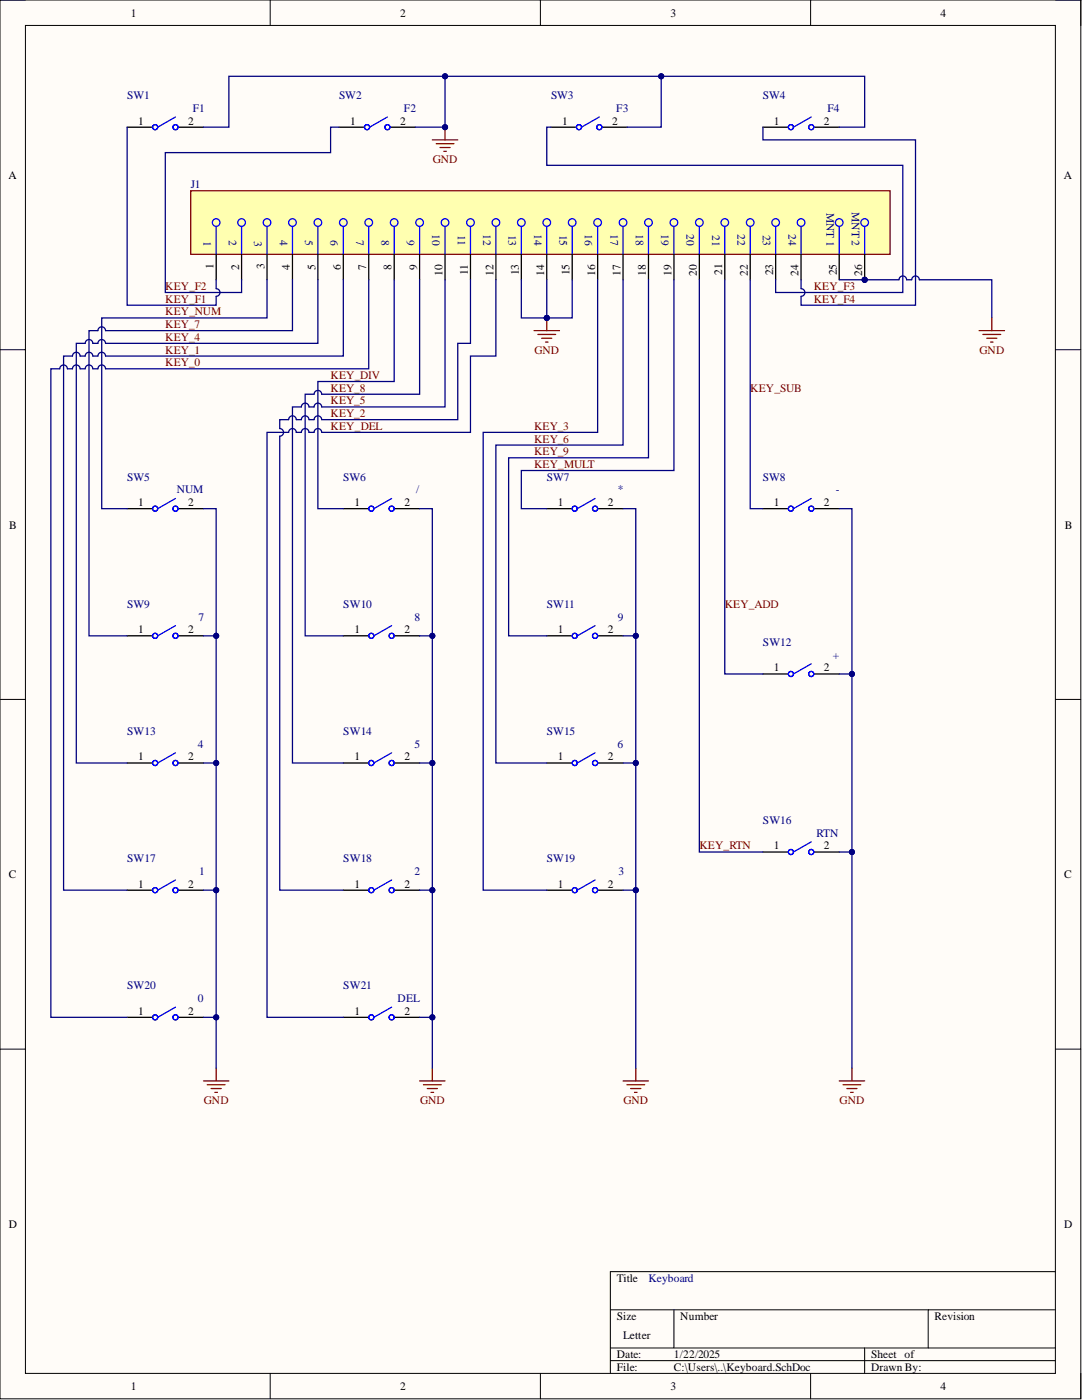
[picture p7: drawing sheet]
<svg xmlns="http://www.w3.org/2000/svg" width="216mm" height="279mm" viewBox="0 0 216 279" stroke-linecap="round" stroke-linejoin="round" font-family="sans-serif">
<path d="M0 0h215.7v279.2h-215.7z" fill-rule="evenodd" fill="#fffcf8"/>
<path d="M0 0h215.7v279.2h-215.7z" fill="none" stroke="#000" stroke-width=".2"/>
<path d="M5.1 5.1h205.5v269h-205.5z" fill-rule="evenodd" fill="#fffcf8"/>
<g fill="none" stroke="#000" stroke-width=".2">
<path d="M0 0h5.1M5.1 5.1h205.5v269h-205.5zM53.9 0v5.1M107.8 0v5.1M161.7 0v5.1M210.6 0h5.1v5.1M0 69.8h5.1M210.6 69.8h5.1M0 139.6h5.1M210.6 139.6h5.1M0 209.4h5.1M210.6 209.4h5.1"/>
<path d="M210.6 253.8h-88.8v20.3M53.9 274.1v5.1M107.8 274.1v5.1M121.8 261.4h88.8M121.8 269h88.8M121.8 271.6h88.8M134.5 261.4v7.6M161.7 274.1v5.1M172.5 269v5.1M185.2 261.4v7.6M215.7 274.1v5.1"/>
</g>
<path d="M68.5 101.5h5.1M78.7 101.5h5" fill="none" stroke="#000" stroke-width=".25"/>
<g fill="none" stroke="#00f" stroke-width=".25">
<path d="M78.1 99.5l-3.5 2"/>
<circle cx="74.1" cy="101.5" r=".51"/>
<circle cx="78.1" cy="101.5" r=".51"/>
</g>
<path d="M38.1 38.1h139.5v12.7h-139.5z" fill-rule="evenodd" fill="#ffffb0"/>
<path d="M38.1 38.1h139.5v12.7h-139.5zM86.3 27.9h5M87 28.7h3.6M87.8 29.4h2M88.5 30.2h.6M88.8 25.4v2.5" fill="none" stroke="#800000" stroke-width=".25"/>
<g fill="none" stroke="#00f" stroke-width=".25">
<path d="M35 23.4l-3.5 2M77.3 23.4l-3.6 2M119.6 23.4l-3.6 2M161.9 23.4l-3.6 2M43.1 45.2v5.6M48.2 45.2v5.6M53.3 45.2v5.6M58.4 45.2v5.6M63.4 45.2v5.6M68.5 45.2v5.6M73.6 45.2v5.6M78.7 45.2v5.6"/>
<path d="M83.7 45.2v5.6M88.8 45.2v5.6M93.9 45.2v5.6M99 45.2v5.6M104 45.2v5.6M109.1 45.2v5.6M114.2 45.2v5.6M119.2 45.2v5.6M124.3 45.2v5.6M129.4 45.2v5.6M134.5 45.2v5.6M139.5 45.2v5.6"/>
<path d="M144.6 45.2v5.6M149.7 45.2v5.6M154.8 45.2v5.6M159.8 45.2v5.6M167.5 45.2v5.6M172.5 45.2v5.6M35 99.5l-3.5 2M118.7 99.5l-3.5 2M161.9 99.5l-3.6 2M35 124.9l-3.5 2M78.1 124.9l-3.5 2M118.7 124.9l-3.5 2"/>
<path d="M161.9 132.5l-3.6 2M35 150.2l-3.5 2.1M78.1 150.2l-3.5 2.1M118.7 150.2l-3.5 2.1M35 175.6l-3.5 2.1M78.1 175.6l-3.5 2.1M118.7 175.6l-3.5 2.1M161.9 168l-3.6 2M35 201l-3.5 2M78.1 201l-3.5 2"/>
<circle cx="31" cy="25.4" r=".51"/>
<circle cx="35" cy="25.4" r=".51"/>
<circle cx="73.2" cy="25.4" r=".51"/>
<circle cx="77.3" cy="25.4" r=".51"/>
<circle cx="115.5" cy="25.4" r=".51"/>
<circle cx="119.6" cy="25.4" r=".51"/>
<circle cx="157.8" cy="25.4" r=".51"/>
<circle cx="161.9" cy="25.4" r=".51"/>
<circle cx="43.1" cy="44.4" r=".76"/>
<circle cx="48.2" cy="44.4" r=".76"/>
<circle cx="53.3" cy="44.4" r=".76"/>
<circle cx="58.4" cy="44.4" r=".76"/>
<circle cx="63.4" cy="44.4" r=".76"/>
<circle cx="68.5" cy="44.4" r=".76"/>
<circle cx="73.6" cy="44.4" r=".76"/>
<circle cx="78.7" cy="44.4" r=".76"/>
<circle cx="83.7" cy="44.4" r=".76"/>
<circle cx="88.8" cy="44.4" r=".76"/>
<circle cx="93.9" cy="44.4" r=".76"/>
<circle cx="99" cy="44.4" r=".76"/>
<circle cx="104" cy="44.4" r=".76"/>
<circle cx="109.1" cy="44.4" r=".76"/>
<circle cx="114.2" cy="44.4" r=".76"/>
<circle cx="119.3" cy="44.4" r=".76"/>
<circle cx="124.3" cy="44.4" r=".76"/>
<circle cx="129.4" cy="44.4" r=".76"/>
<circle cx="134.5" cy="44.4" r=".76"/>
<circle cx="139.5" cy="44.4" r=".76"/>
<circle cx="144.6" cy="44.4" r=".76"/>
<circle cx="149.7" cy="44.4" r=".76"/>
<circle cx="154.8" cy="44.4" r=".76"/>
<circle cx="159.8" cy="44.4" r=".76"/>
<circle cx="167.5" cy="44.4" r=".76"/>
<circle cx="172.5" cy="44.4" r=".76"/>
<circle cx="31" cy="101.5" r=".51"/>
<circle cx="35" cy="101.5" r=".51"/>
<circle cx="114.7" cy="101.5" r=".51"/>
<circle cx="118.7" cy="101.5" r=".51"/>
<circle cx="157.8" cy="101.5" r=".51"/>
<circle cx="161.9" cy="101.5" r=".51"/>
<circle cx="31" cy="126.9" r=".51"/>
<circle cx="35" cy="126.9" r=".51"/>
<circle cx="74.1" cy="126.9" r=".51"/>
<circle cx="78.1" cy="126.9" r=".51"/>
<circle cx="114.7" cy="126.9" r=".51"/>
<circle cx="118.7" cy="126.9" r=".51"/>
<circle cx="157.8" cy="134.5" r=".51"/>
<circle cx="161.9" cy="134.5" r=".51"/>
<circle cx="31" cy="152.3" r=".51"/>
<circle cx="35" cy="152.3" r=".51"/>
<circle cx="74.1" cy="152.3" r=".51"/>
<circle cx="78.1" cy="152.3" r=".51"/>
<circle cx="114.7" cy="152.3" r=".51"/>
<circle cx="118.7" cy="152.3" r=".51"/>
<circle cx="31" cy="177.7" r=".51"/>
<circle cx="35" cy="177.7" r=".51"/>
<circle cx="74.1" cy="177.7" r=".51"/>
<circle cx="78.1" cy="177.7" r=".51"/>
<circle cx="114.7" cy="177.7" r=".51"/>
<circle cx="118.7" cy="177.7" r=".51"/>
<circle cx="157.8" cy="170" r=".51"/>
<circle cx="161.9" cy="170" r=".51"/>
<circle cx="31" cy="203" r=".51"/>
<circle cx="35" cy="203" r=".51"/>
<circle cx="74.1" cy="203" r=".51"/>
<circle cx="78.1" cy="203" r=".51"/>
</g>
<g fill="none" stroke="#000" stroke-width=".25">
<path d="M25.4 25.4h5M35.5 25.4h5.1M67.7 25.4h5M77.8 25.4h5.1M109.9 25.4h5.1M120.1 25.4h5.1M152.2 25.4h5.1M162.4 25.4h5.1M43.1 50.8v5M48.2 50.8v5M53.3 50.8v5M58.4 50.8v5"/>
<path d="M63.4 50.8v5M68.5 50.8v5M73.6 50.8v5M78.7 50.8v5M83.7 50.8v5M88.8 50.8v5M93.9 50.8v5M99 50.8v5M104 50.8v5M109.1 50.8v5M114.2 50.8v5M119.2 50.8v5"/>
<path d="M124.3 50.8v5M129.4 50.8v5M134.5 50.8v5M139.5 50.8v5M144.6 50.8v5M149.7 50.8v5M154.8 50.8v5M159.8 50.8v5M167.5 50.8v5M25.4 101.5h5M35.5 101.5h5.1M109.1 101.5h5.1"/>
<path d="M119.2 101.5h5.1M152.2 101.5h5.1M162.4 101.5h5.1M25.4 126.9h5M35.5 126.9h5.1M68.5 126.9h5.1M78.7 126.9h5M109.1 126.9h5.1M119.2 126.9h5.1M152.2 134.5h5.1M162.4 134.5h5.1M25.4 152.3h5"/>
<path d="M35.5 152.3h5.1M68.5 152.3h5.1M78.7 152.3h5M109.1 152.3h5.1M119.2 152.3h5.1M25.4 177.7h5M35.5 177.7h5.1M68.5 177.7h5.1M78.7 177.7h5M109.1 177.7h5.1M119.2 177.7h5.1M152.2 170h5.1"/>
<path d="M162.4 170h5.1M25.4 203h5M35.5 203h5.1M68.5 203h5.1M78.7 203h5"/>
</g>
<circle cx="88.8" cy="25.4" r=".51" fill="#000080"/>
<circle cx="88.8" cy="25.4" r=".51" fill="none" stroke="#000080" stroke-width=".2"/>
<g fill="none" stroke="#800000" stroke-width=".25">
<path d="M106.6 66h5M107.3 66.7h3.6M108.1 67.5h2M108.8 68.3h.6M109.1 63.4v2.6M40.6 215.7h5.1M41.4 216.5h3.5M42.1 217.2h2M42.9 218h.5M43.1 213.2v2.5M83.7 215.7h5.1M84.5 216.5h3.5"/>
<path d="M85.3 217.2h2M86 218h.5M86.3 213.2v2.5M124.3 215.7h5.1M125.1 216.5h3.5M125.8 217.2h2.1M126.6 218h.5M126.9 213.2v2.5M167.5 215.7h5M168.2 216.5h3.6M169 217.2h2M169.7 218h.5"/>
<path d="M170 213.2v2.5"/>
</g>
<circle cx="109.1" cy="63.4" r=".51" fill="#000080"/>
<circle cx="109.1" cy="63.4" r=".51" fill="none" stroke="#000080" stroke-width=".2"/>
<path d="M40.6 25.4h5.1v-10.2h43.1v10.2h-5.9" fill="none" stroke="#000080" stroke-width=".25"/>
<circle cx="88.8" cy="15.2" r=".51" fill="#000080"/>
<circle cx="88.8" cy="15.2" r=".51" fill="none" stroke="#000080" stroke-width=".2"/>
<circle cx="88.8" cy="25.4" r=".51" fill="#000080"/>
<circle cx="88.8" cy="25.4" r=".51" fill="none" stroke="#000080" stroke-width=".2"/>
<path d="M88.8 15.2h43.1v10.2h-6.7" fill="none" stroke="#000080" stroke-width=".25"/>
<circle cx="88.8" cy="15.2" r=".51" fill="#000080"/>
<circle cx="88.8" cy="15.2" r=".51" fill="none" stroke="#000080" stroke-width=".2"/>
<circle cx="131.9" cy="15.2" r=".51" fill="#000080"/>
<circle cx="131.9" cy="15.2" r=".51" fill="none" stroke="#000080" stroke-width=".2"/>
<path d="M131.9 15.2h40.6v10.2h-5" fill="none" stroke="#000080" stroke-width=".25"/>
<circle cx="131.9" cy="15.2" r=".51" fill="#000080"/>
<circle cx="131.9" cy="15.2" r=".51" fill="none" stroke="#000080" stroke-width=".2"/>
<path d="M40.6 101.5h2.5v111.7" fill="none" stroke="#000080" stroke-width=".25"/>
<circle cx="43.1" cy="126.9" r=".51" fill="#000080"/>
<circle cx="43.1" cy="126.9" r=".51" fill="none" stroke="#000080" stroke-width=".2"/>
<circle cx="43.1" cy="152.3" r=".51" fill="#000080"/>
<circle cx="43.1" cy="152.3" r=".51" fill="none" stroke="#000080" stroke-width=".2"/>
<circle cx="43.1" cy="177.7" r=".51" fill="#000080"/>
<circle cx="43.1" cy="177.7" r=".51" fill="none" stroke="#000080" stroke-width=".2"/>
<circle cx="43.1" cy="203" r=".51" fill="#000080"/>
<circle cx="43.1" cy="203" r=".51" fill="none" stroke="#000080" stroke-width=".2"/>
<path d="M40.6 203h2.5" fill="none" stroke="#000080" stroke-width=".25"/>
<circle cx="43.1" cy="203" r=".51" fill="#000080"/>
<circle cx="43.1" cy="203" r=".51" fill="none" stroke="#000080" stroke-width=".2"/>
<path d="M40.6 177.7h2.5" fill="none" stroke="#000080" stroke-width=".25"/>
<circle cx="43.1" cy="177.7" r=".51" fill="#000080"/>
<circle cx="43.1" cy="177.7" r=".51" fill="none" stroke="#000080" stroke-width=".2"/>
<path d="M40.6 152.3h2.5" fill="none" stroke="#000080" stroke-width=".25"/>
<circle cx="43.1" cy="152.3" r=".51" fill="#000080"/>
<circle cx="43.1" cy="152.3" r=".51" fill="none" stroke="#000080" stroke-width=".2"/>
<path d="M40.6 126.9h2.5" fill="none" stroke="#000080" stroke-width=".25"/>
<circle cx="43.1" cy="126.9" r=".51" fill="#000080"/>
<circle cx="43.1" cy="126.9" r=".51" fill="none" stroke="#000080" stroke-width=".2"/>
<path d="M83.7 101.5h2.6v111.7" fill="none" stroke="#000080" stroke-width=".25"/>
<circle cx="86.3" cy="126.9" r=".51" fill="#000080"/>
<circle cx="86.3" cy="126.9" r=".51" fill="none" stroke="#000080" stroke-width=".2"/>
<circle cx="86.3" cy="152.3" r=".51" fill="#000080"/>
<circle cx="86.3" cy="152.3" r=".51" fill="none" stroke="#000080" stroke-width=".2"/>
<circle cx="86.3" cy="177.7" r=".51" fill="#000080"/>
<circle cx="86.3" cy="177.7" r=".51" fill="none" stroke="#000080" stroke-width=".2"/>
<circle cx="86.3" cy="203" r=".51" fill="#000080"/>
<circle cx="86.3" cy="203" r=".51" fill="none" stroke="#000080" stroke-width=".2"/>
<path d="M83.7 203h2.6" fill="none" stroke="#000080" stroke-width=".25"/>
<circle cx="86.3" cy="203" r=".51" fill="#000080"/>
<circle cx="86.3" cy="203" r=".51" fill="none" stroke="#000080" stroke-width=".2"/>
<path d="M83.7 177.7h2.6" fill="none" stroke="#000080" stroke-width=".25"/>
<circle cx="86.3" cy="177.7" r=".51" fill="#000080"/>
<circle cx="86.3" cy="177.7" r=".51" fill="none" stroke="#000080" stroke-width=".2"/>
<path d="M83.7 152.3h2.6" fill="none" stroke="#000080" stroke-width=".25"/>
<circle cx="86.3" cy="152.3" r=".51" fill="#000080"/>
<circle cx="86.3" cy="152.3" r=".51" fill="none" stroke="#000080" stroke-width=".2"/>
<path d="M83.7 126.9h2.6" fill="none" stroke="#000080" stroke-width=".25"/>
<circle cx="86.3" cy="126.9" r=".51" fill="#000080"/>
<circle cx="86.3" cy="126.9" r=".51" fill="none" stroke="#000080" stroke-width=".2"/>
<path d="M124.3 101.5h2.6v111.7" fill="none" stroke="#000080" stroke-width=".25"/>
<circle cx="126.9" cy="126.9" r=".51" fill="#000080"/>
<circle cx="126.9" cy="126.9" r=".51" fill="none" stroke="#000080" stroke-width=".2"/>
<circle cx="126.9" cy="152.3" r=".51" fill="#000080"/>
<circle cx="126.9" cy="152.3" r=".51" fill="none" stroke="#000080" stroke-width=".2"/>
<circle cx="126.9" cy="177.7" r=".51" fill="#000080"/>
<circle cx="126.9" cy="177.7" r=".51" fill="none" stroke="#000080" stroke-width=".2"/>
<path d="M124.3 177.7h2.6" fill="none" stroke="#000080" stroke-width=".25"/>
<circle cx="126.9" cy="177.7" r=".51" fill="#000080"/>
<circle cx="126.9" cy="177.7" r=".51" fill="none" stroke="#000080" stroke-width=".2"/>
<path d="M124.3 152.3h2.6" fill="none" stroke="#000080" stroke-width=".25"/>
<circle cx="126.9" cy="152.3" r=".51" fill="#000080"/>
<circle cx="126.9" cy="152.3" r=".51" fill="none" stroke="#000080" stroke-width=".2"/>
<path d="M124.3 126.9h2.6" fill="none" stroke="#000080" stroke-width=".25"/>
<circle cx="126.9" cy="126.9" r=".51" fill="#000080"/>
<circle cx="126.9" cy="126.9" r=".51" fill="none" stroke="#000080" stroke-width=".2"/>
<path d="M167.5 101.5h2.5v111.7" fill="none" stroke="#000080" stroke-width=".25"/>
<circle cx="170" cy="134.5" r=".51" fill="#000080"/>
<circle cx="170" cy="134.5" r=".51" fill="none" stroke="#000080" stroke-width=".2"/>
<circle cx="170" cy="170" r=".51" fill="#000080"/>
<circle cx="170" cy="170" r=".51" fill="none" stroke="#000080" stroke-width=".2"/>
<path d="M167.5 134.5h2.5" fill="none" stroke="#000080" stroke-width=".25"/>
<circle cx="170" cy="134.5" r=".51" fill="#000080"/>
<circle cx="170" cy="134.5" r=".51" fill="none" stroke="#000080" stroke-width=".2"/>
<path d="M167.5 170h2.5" fill="none" stroke="#000080" stroke-width=".25"/>
<circle cx="170" cy="170" r=".51" fill="#000080"/>
<circle cx="170" cy="170" r=".51" fill="none" stroke="#000080" stroke-width=".2"/>
<path d="M104 55.8v7.6h10.2v-7.6" fill="none" stroke="#000080" stroke-width=".25"/>
<circle cx="109.1" cy="63.4" r=".51" fill="#000080"/>
<circle cx="109.1" cy="63.4" r=".51" fill="none" stroke="#000080" stroke-width=".2"/>
<path d="M109.1 55.8v7.6" fill="none" stroke="#000080" stroke-width=".25"/>
<circle cx="109.1" cy="63.4" r=".51" fill="#000080"/>
<circle cx="109.1" cy="63.4" r=".51" fill="none" stroke="#000080" stroke-width=".2"/>
<g fill="none" stroke="#000080" stroke-width=".25">
<path d="M25.4 25.4v35.5h17.7v-1.8a.76 .76 0 0 0 .8-.7 .76 .76 0 0 0-.8-.8v-1.8M67.7 25.4h-1.7v5.1h-33v27.9h15.2v-2.6M109.9 25.4h-.8v7.6h71v25.4h-25.3v-2.6M152.2 25.4v2.5h30.5v33h-22.9v-1.8a.76 .76 0 0 0 .8-.7 .76 .76 0 0 0-.8-.8v-1.8M53.3 55.8v7.6h-33v38.1h5.1M58.4 55.8v10.2h-37.3a.76 .76 0 0 0-.8-.8 .76 .76 0 0 0-.8 .8h-1.7v60.9h7.6M63.4 55.8v12.7h-42.3a.76 .76 0 0 0-.8-.7 .76 .76 0 0 0-.8 .7h-1a.76 .76 0 0 0-.7-.7 .76 .76 0 0 0-.8 .7h-1.8v83.8h10.2M68.5 55.8v15.3h-47.4a.76 .76 0 0 0-.8-.8 .76 .76 0 0 0-.8 .8h-1a.76 .76 0 0 0-.7-.8 .76 .76 0 0 0-.8 .8h-1a.76 .76 0 0 0-.8-.8 .76 .76 0 0 0-.7 .8h-1.8v106.6h12.7M73.6 55.8v17.8h-52.5a.76 .76 0 0 0-.8-.8 .76 .76 0 0 0-.8 .8h-1a.76 .76 0 0 0-.7-.8 .76 .76 0 0 0-.8 .8h-1a.76 .76 0 0 0-.8-.8 .76 .76 0 0 0-.7 .8h-1.1a.76 .76 0 0 0-.7-.8 .76 .76 0 0 0-.8 .8h-1.8v129.4h15.3M78.7 55.8v20.3h-15.3v25.4h5.1M83.7 55.8v22.9h-19.5a.76 .76 0 0 0-.8-.8 .76 .76 0 0 0-.7 .8h-1.8v48.2h7.6M88.8 55.8v25.4h-24.6a.76 .76 0 0 0-.8-.7 .76 .76 0 0 0-.7 .7h-1a.76 .76 0 0 0-.8-.7 .76 .76 0 0 0-.8 .7h-1.7v71.1h10.1"/>
<path d="M93.9 55.8v12.7h-2.6v15.3h-27.1a.76 .76 0 0 0-.8-.8 .76 .76 0 0 0-.7 .8h-1a.76 .76 0 0 0-.8-.8 .76 .76 0 0 0-.8 .8h-1a.76 .76 0 0 0-.7-.8 .76 .76 0 0 0-.8 .8h-1.8v1.7a.76 .76 0 0 1 .8 .8 .76 .76 0 0 1-.8 .8v90.6h12.7M99 55.8v15.3h-5.1v15.2h-29.7a.76 .76 0 0 0-.8-.8 .76 .76 0 0 0-.7 .8h-1a.76 .76 0 0 0-.8-.8 .76 .76 0 0 0-.8 .8h-1a.76 .76 0 0 0-.7-.8 .76 .76 0 0 0-.8 .8h-4.3v116.7h15.2M119.2 55.8v30.5h-22.8v91.4h12.7M124.3 55.8v33h-25.3v63.5h10.1M129.4 55.8v35.6h-27.9v35.5h7.6M134.5 55.8v38.1h-30.5v7.6h5.1M139.5 55.8v114.2h12.7M144.6 55.8v78.7h7.6M149.7 55.8v45.7h2.5M167.5 55.8h11.9a.76 .76 0 0 1 .7-.7 .76 .76 0 0 1 .8 .7h1a.76 .76 0 0 1 .8-.7 .76 .76 0 0 1 .7 .7h14.5v7.6"/>
</g>
<path d="M195.4 66h5M196.1 66.7h3.6M196.9 67.5h2M197.6 68.3h.6M197.9 63.4v2.6" fill="none" stroke="#800000" stroke-width=".25"/>
<text font-size="6" fill="#000080" x="172.2" y="54.3">PIJ1026</text>
<g font-size="2.3">
<text x="26.1" y="3.3">1</text>
<text x="79.8" y="3.3">2</text>
<text x="133.8" y="3.3">3</text>
<text x="187.7" y="3.3">4</text>
<text x="27.6" y="24.9">1</text>
<text x="37.6" y="24.9">2</text>
<text x="69.9" y="24.9">1</text>
<text x="79.8" y="24.9">2</text>
<text x="112.1" y="24.9">1</text>
<text x="122.1" y="24.9">2</text>
<text x="154.4" y="24.9">1</text>
<text x="164.4" y="24.9">2</text>
<text x="1.7" y="35.7">A</text>
<text x="212.3" y="35.7">A</text>
<text x="42.6" y="53.6" transform="rotate(-90 42.6 53.6)">1</text>
<text x="47.7" y="53.8" transform="rotate(-90 47.7 53.8)">2</text>
<text x="52.8" y="53.7" transform="rotate(-90 52.8 53.7)">3</text>
<text x="57.8" y="53.9" transform="rotate(-90 57.8 53.9)">4</text>
<text x="62.9" y="53.8" transform="rotate(-90 62.9 53.8)">5</text>
<text x="68" y="53.8" transform="rotate(-90 68 53.8)">6</text>
<text x="73.1" y="53.8" transform="rotate(-90 73.1 53.8)">7</text>
<text x="78.1" y="53.8" transform="rotate(-90 78.1 53.8)">8</text>
<text x="83.2" y="53.8" transform="rotate(-90 83.2 53.8)">9</text>
<text x="88.3" y="55" transform="rotate(-90 88.3 55)">10</text>
<text x="93.4" y="54.8" transform="rotate(-90 93.4 54.8)">11</text>
<text x="98.4" y="55" transform="rotate(-90 98.4 55)">12</text>
<text x="103.5" y="54.9" transform="rotate(-90 103.5 54.9)">13</text>
<text x="108.6" y="55" transform="rotate(-90 108.6 55)">14</text>
<text x="113.7" y="54.9" transform="rotate(-90 113.7 54.9)">15</text>
<text x="118.7" y="55" transform="rotate(-90 118.7 55)">16</text>
<text x="123.8" y="55" transform="rotate(-90 123.8 55)">17</text>
<text x="128.9" y="55" transform="rotate(-90 128.9 55)">18</text>
<text x="134" y="55" transform="rotate(-90 134 55)">19</text>
<text x="139" y="55" transform="rotate(-90 139 55)">20</text>
<text x="144.1" y="54.8" transform="rotate(-90 144.1 54.8)">21</text>
<text x="149.2" y="55" transform="rotate(-90 149.2 55)">22</text>
<text x="154.3" y="54.9" transform="rotate(-90 154.3 54.9)">23</text>
<text x="159.3" y="55" transform="rotate(-90 159.3 55)">24</text>
<text x="166.9" y="54.9" transform="rotate(-90 166.9 54.9)">25</text>
<text x="172" y="55" transform="rotate(-90 172 55)">26</text>
<text x="27.6" y="101">1</text>
<text x="37.6" y="101">2</text>
<text x="70.7" y="101">1</text>
<text x="80.7" y="101">2</text>
<text x="111.3" y="101">1</text>
<text x="121.3" y="101">2</text>
<text x="154.4" y="101">1</text>
<text x="164.4" y="101">2</text>
<text x="1.9" y="105.5">B</text>
<text x="212.4" y="105.5">B</text>
<text x="27.6" y="126.4">1</text>
<text x="37.6" y="126.4">2</text>
<text x="70.7" y="126.4">1</text>
<text x="80.7" y="126.4">2</text>
<text x="111.3" y="126.4">1</text>
<text x="121.3" y="126.4">2</text>
<text x="154.4" y="134">1</text>
<text x="164.4" y="134">2</text>
<text x="27.6" y="151.8">1</text>
<text x="37.6" y="151.8">2</text>
<text x="70.7" y="151.8">1</text>
<text x="80.7" y="151.8">2</text>
<text x="111.3" y="151.8">1</text>
<text x="121.3" y="151.8">2</text>
<text x="154.4" y="169.5">1</text>
<text x="164.4" y="169.5">2</text>
<text x="1.8" y="175.3">C</text>
<text x="27.6" y="177.1">1</text>
<text x="37.6" y="177.1">2</text>
<text x="70.7" y="177.1">1</text>
<text x="80.7" y="177.1">2</text>
<text x="111.3" y="177.1">1</text>
<text x="121.3" y="177.1">2</text>
<text x="212.4" y="175.3">C</text>
<text x="27.6" y="202.5">1</text>
<text x="37.6" y="202.5">2</text>
<text x="70.7" y="202.5">1</text>
<text x="80.7" y="202.5">2</text>
<text x="1.8" y="245.1">D</text>
<text x="212.4" y="245.1">D</text>
<text x="123.1" y="255.8">Title</text>
<text x="123.1" y="263.4">Size</text>
<text x="135.7" y="263.4">Number</text>
<text x="186.5" y="263.4">Revision</text>
<text x="124.3" y="267.2">Letter</text>
<text x="123.1" y="271">Date:</text>
<text x="123.1" y="273.6">File:</text>
<text x="134.5" y="271">1/22/2025</text>
<text x="134.5" y="273.6">C:\Users\..\Keyboard.SchDoc</text>
<text x="173.8" y="271">Sheet of</text>
<text x="173.8" y="273.6">Drawn By:</text>
<text x="26.1" y="277.4">1</text>
<text x="79.8" y="277.4">2</text>
<text x="133.8" y="277.4">3</text>
<text x="187.7" y="277.4">4</text>
</g>
<g font-size="2.3" fill="#000080">
<text x="25.4" y="19.8">SW1</text>
<text x="38.5" y="22.3">F1</text>
<text x="67.7" y="19.8">SW2</text>
<text x="80.6" y="22.3">F2</text>
<text x="109.9" y="19.8">SW3</text>
<text x="123" y="22.3">F3</text>
<text x="152.2" y="19.8">SW4</text>
<text x="165.1" y="22.3">F4</text>
<text x="38.1" y="37.6">J1</text>
<text x="45.7" y="48" transform="rotate(90 45.7 48)">2</text>
<text x="55.8" y="47.9" transform="rotate(90 55.8 47.9)">4</text>
<text x="60.9" y="48" transform="rotate(90 60.9 48)">5</text>
<text x="66" y="47.9" transform="rotate(90 66 47.9)">6</text>
<text x="71" y="48" transform="rotate(90 71 48)">7</text>
<text x="76.1" y="48" transform="rotate(90 76.1 48)">8</text>
<text x="81.2" y="48" transform="rotate(90 81.2 48)">9</text>
<text x="86.3" y="46.8" transform="rotate(90 86.3 46.8)">10</text>
<text x="91.3" y="47" transform="rotate(90 91.3 47)">11</text>
<text x="96.4" y="46.8" transform="rotate(90 96.4 46.8)">12</text>
<text x="101.5" y="46.9" transform="rotate(90 101.5 46.9)">13</text>
<text x="106.6" y="46.8" transform="rotate(90 106.6 46.8)">14</text>
<text x="111.6" y="46.9" transform="rotate(90 111.6 46.9)">15</text>
<text x="116.7" y="46.8" transform="rotate(90 116.7 46.8)">16</text>
<text x="121.8" y="46.8" transform="rotate(90 121.8 46.8)">17</text>
<text x="126.9" y="46.8" transform="rotate(90 126.9 46.8)">18</text>
<text x="131.9" y="46.8" transform="rotate(90 131.9 46.8)">19</text>
<text x="137" y="46.8" transform="rotate(90 137 46.8)">20</text>
<text x="142.1" y="47" transform="rotate(90 142.1 47)">21</text>
<text x="147.2" y="46.8" transform="rotate(90 147.2 46.8)">22</text>
<text x="152.2" y="46.9" transform="rotate(90 152.2 46.9)">23</text>
<text x="157.3" y="46.8" transform="rotate(90 157.3 46.8)">24</text>
<text x="164.9" y="42.5" transform="rotate(90 164.9 42.5)">MNT 1</text>
<text x="170" y="42.3" transform="rotate(90 170 42.3)">MNT 2</text>
<text x="40.6" y="48.1" transform="rotate(90 40.6 48.1)">1</text>
<text x="50.7" y="48.1" transform="rotate(90 50.7 48.1)">3</text>
<text x="25.4" y="95.9">SW5</text>
<text x="68.5" y="95.9">SW6</text>
<text x="109.1" y="95.9">SW7</text>
<text x="152.2" y="95.9">SW8</text>
<text x="35.3" y="98.5">NUM</text>
<text x="83.1" y="98.5">/</text>
<text x="123.3" y="98.5">*</text>
<text x="166.8" y="98.5">-</text>
<text x="25.4" y="121.3">SW9</text>
<text x="39.6" y="123.8">7</text>
<text x="68.5" y="121.3">SW10</text>
<text x="82.7" y="123.8">8</text>
<text x="109.1" y="121.3">SW11</text>
<text x="123.3" y="123.8">9</text>
<text x="152.2" y="128.9">SW12</text>
<text x="166.2" y="131.5">+</text>
<text x="25.4" y="146.7">SW13</text>
<text x="39.5" y="149.2">4</text>
<text x="68.5" y="146.7">SW14</text>
<text x="82.7" y="149.2">5</text>
<text x="109.1" y="146.7">SW15</text>
<text x="123.2" y="149.2">6</text>
<text x="152.2" y="164.5">SW16</text>
<text x="162.9" y="167">RTN</text>
<text x="25.4" y="172.1">SW17</text>
<text x="68.5" y="172.1">SW18</text>
<text x="109.1" y="172.1">SW19</text>
<text x="39.7" y="174.6">1</text>
<text x="82.7" y="174.6">2</text>
<text x="123.4" y="174.6">3</text>
<text x="25.4" y="197.4">SW20</text>
<text x="68.5" y="197.4">SW21</text>
<text x="39.5" y="200">0</text>
<text x="79.3" y="200">DEL</text>
<text x="129.4" y="255.8">Keyboard</text>
</g>
<g font-size="2.3" fill="#800000">
<text x="86.4" y="32.5">GND</text>
<text x="33" y="57.9">KEY_F2</text>
<text x="162.4" y="57.9">KEY_F3</text>
<text x="33" y="60.4">KEY_F1</text>
<text x="33" y="62.9">KEY_NUM</text>
<text x="33" y="65.5">KEY_7</text>
<text x="162.4" y="60.4">KEY_F4</text>
<text x="33" y="68">KEY_4</text>
<text x="33" y="70.6">KEY_1</text>
<text x="106.6" y="70.6">GND</text>
<text x="195.5" y="70.6">GND</text>
<text x="33" y="73.1">KEY_0</text>
<text x="66" y="75.6">KEY_DIV</text>
<text x="66" y="78.2">KEY_8</text>
<text x="66" y="80.7">KEY_5</text>
<text x="66" y="83.2">KEY_2</text>
<text x="149.7" y="78.2">KEY_SUB</text>
<text x="66" y="85.8">KEY_DEL</text>
<text x="106.6" y="85.8">KEY_3</text>
<text x="106.6" y="88.3">KEY_6</text>
<text x="106.6" y="90.9">KEY_9</text>
<text x="106.6" y="93.4">KEY_MULT</text>
<text x="144.6" y="121.3">KEY_ADD</text>
<text x="139.5" y="169.5">KEY_RTN</text>
<text x="40.7" y="220.3">GND</text>
<text x="83.8" y="220.3">GND</text>
<text x="124.4" y="220.3">GND</text>
<text x="167.5" y="220.3">GND</text>
</g>
</svg>
